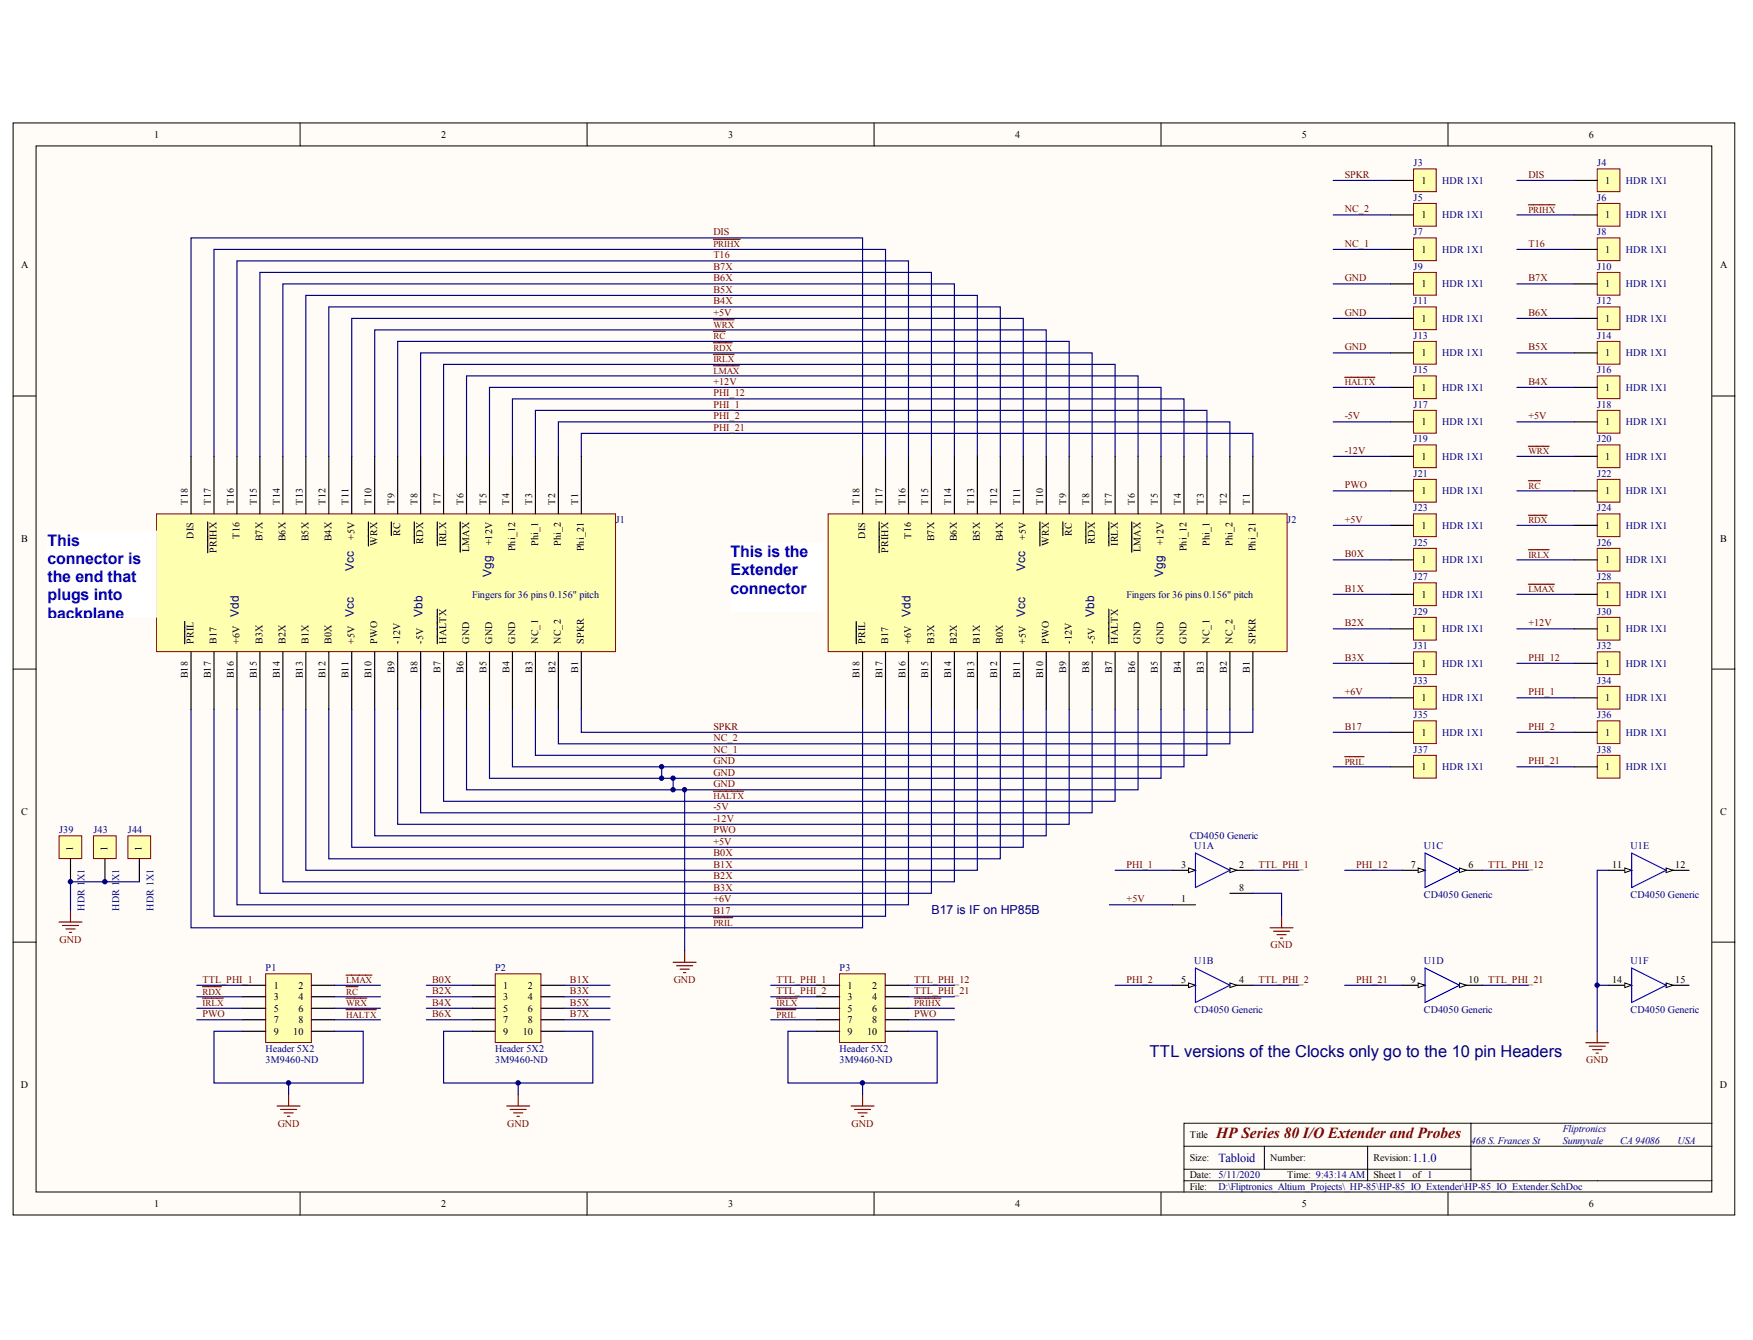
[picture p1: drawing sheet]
<svg xmlns="http://www.w3.org/2000/svg" width="271mm" height="207mm" viewBox="0 0 271 207" stroke-linecap="round" stroke-linejoin="round" font-family="sans-serif">
<g fill="#fffcf8" stroke="#000" stroke-width=".15">
<path d="M2 19h266.1v168.8h-266.1z"/>
<path d="M5.6 22.6h259v161.6h-259z"/>
</g>
<g fill="none" stroke="#000" stroke-width=".15">
<path d="M46.4 19v3.6M90.7 19v3.6M135.1 19v3.6M179.4 19v3.6M223.8 19v3.6M2 61.2h3.6M264.6 61.2h3.5M2 103.4h3.6M264.6 103.4h3.5M2 145.6h3.6M264.6 145.6h3.5M183 177.1h81.6"/>
<path d="M195.4 177.1v3.6M211.4 177.1v5.4M227.3 173.6v8.9M264.6 173.6h-81.6v10.6M46.4 184.2v3.6M90.7 184.2v3.6M135.1 184.2v3.6M179.4 184.2v3.6M183 182.5h81.6M183 180.7h44.3M223.8 184.2v3.6"/>
</g>
<g fill="none" stroke="#000080" stroke-width=".18">
<path d="M29.5 70.5v-33.7h103.8v33.7M33.1 70.5v-32h103.8v32M36.6 70.5v-30.2h103.8v30.2M40.2 70.5v-28.4h103.8v28.4M43.7 70.5v-26.6h103.8v26.6M47.3 70.5v-24.8h103.8v24.8M50.8 70.5v-23.1h103.8v23.1M54.4 70.5v-21.3h103.8v21.3M57.9 70.5v-19.5h103.8v19.5M61.5 70.5v-17.7h103.7v17.7M65 70.5v-16h103.8v16M68.6 70.5v-14.2h103.7v14.2"/>
<path d="M72.1 70.5v-12.4h103.8v12.4M75.7 70.5v-10.6h103.7v10.6M79.2 70.5v-8.9h103.8v8.9M82.7 70.5v-7.1h103.8v7.1M86.3 70.5v-5.3h103.8v5.3M89.8 70.5v-3.5h103.8v3.5M29.5 109.6v33.8h103.8v-33.8M33.1 109.6v32h103.8v-32M36.6 109.6v30.2h103.8v-30.2M40.2 109.6v28.4h103.8v-28.4M43.7 109.6v26.7h103.8v-26.7M47.3 109.6v24.9h103.8v-24.9"/>
<path d="M50.8 109.6v23.1h103.8v-23.1M54.4 109.6v21.3h103.8v-21.3M57.9 109.6v19.6h103.8v-19.6M61.5 109.6v17.8h103.7v-17.8M65 109.6v16h103.8v-16M68.6 109.6v14.2h103.7v-14.2M72.1 109.6v12.5h103.8v-12.5M75.7 109.6v10.7h103.7v-10.7M79.2 109.6v8.9h103.8v-8.9M82.7 109.6v7.1h103.8v-7.1M86.3 109.6v5.3h103.8v-5.3M89.8 109.6v3.6h103.8v-3.6"/>
</g>
<path d="M41.1 150.5h7v10.6h-7z" fill="#ffffb0" stroke="#800000" stroke-width=".15"/>
<path d="M37.5 152.3h3.6M37.5 154h3.6M37.5 155.8h3.6M37.5 157.6h3.6M37.5 159.4h3.6M48.2 152.3h3.5M48.2 154h3.5M48.2 155.8h3.5M48.2 157.6h3.5M48.2 159.4h3.5" fill="none" stroke="#000" stroke-width=".18"/>
<g fill="none" stroke="#800000" stroke-width=".18">
<path d="M110.2 37h4.2M110.2 56.5h4.1M110.2 54.7h3.3M110.2 53h3M110.2 51.2h1.9M110.2 49.4h3.3M110.2 122.3h4.7M31.3 152.5h2.9M31.3 154.3h3.2M53.5 150.7h4M53.5 152.5h1.8M53.5 154.3h3.2"/>
<path d="M53.5 156h4.7M104 148.7h3.6M104.6 149.2h2.5M105.1 149.8h1.4M105.6 150.3h.4M105.8 146.9v1.8M110.2 141.8h3M42.8 170.9h3.6M43.4 171.5h2.4M43.9 172h1.4M44.4 172.5h.4M44.6 169.1v1.8"/>
</g>
<g fill="none" stroke="#000080" stroke-width=".18">
<path d="M102.3 118.5v1.8M104 120.3v1.8M105.8 122.1v24.8M30.4 152.3h7.1M30.4 154h7.1M30.4 155.8h7.1M30.4 157.6h7.1M37.5 159.4h-4.4v8h11.5M51.7 159.4h4.4v8h-11.5v1.7M51.7 152.3h7.1M51.7 154h7.1M51.7 155.8h7.1"/>
<path d="M51.7 157.6h7.1"/>
</g>
<path d="M76.5 150.5h7.1v10.6h-7.1z" fill="#ffffb0" stroke="#800000" stroke-width=".15"/>
<path d="M73 152.3h3.5M73 154h3.5M73 155.8h3.5M73 157.6h3.5M73 159.4h3.5M83.6 152.3h3.6M83.6 154h3.6M83.6 155.8h3.6M83.6 157.6h3.6M83.6 159.4h3.6" fill="none" stroke="#000" stroke-width=".18"/>
<path d="M78.3 170.9h3.6M78.8 171.5h2.5M79.4 172h1.4M79.9 172.5h.4M80.1 169.1v1.8" fill="none" stroke="#800000" stroke-width=".18"/>
<path d="M65.9 152.3h7.1M65.9 154h7.1M65.9 155.8h7.1M65.9 157.6h7.1M73 159.4h-4.4v8h11.5v1.7M87.2 159.4h4.4v8h-11.5M87.2 152.3h7.1M87.2 154h7.1M87.2 155.8h7.1M87.2 157.6h7.1" fill="none" stroke="#000080" stroke-width=".18"/>
<path d="M129.8 150.5h7v10.6h-7z" fill="#ffffb0" stroke="#800000" stroke-width=".15"/>
<path d="M126.2 152.3h3.6M126.2 154h3.6M126.2 155.8h3.6M126.2 157.6h3.6M126.2 159.4h3.6M136.9 152.3h3.5M136.9 154h3.5M136.9 155.8h3.5M136.9 157.6h3.5M136.9 159.4h3.5" fill="none" stroke="#000" stroke-width=".18"/>
<path d="M120 154.3h3.2M120 156h3M141.3 154.3h4.1M131.5 170.9h3.6M132.1 171.5h2.5M132.6 172h1.4M133.1 172.5h.4M133.3 169.1v1.8" fill="none" stroke="#800000" stroke-width=".18"/>
<path d="M119.1 152.3h7.1M119.1 154h7.1M119.1 155.8h7.1M119.1 157.6h7.1M126.2 159.4h-4.4v8h11.5v1.7M140.4 159.4h4.4v8h-11.5M140.4 152.3h7.1M140.4 154h7.1M140.4 155.8h7.1M140.4 157.6h7.1" fill="none" stroke="#000080" stroke-width=".18"/>
<path d="M246.9 26.1h3.5v3.5h-3.5z" fill="#ffffb0" stroke="#800000" stroke-width=".15"/>
<path d="M243.3 27.9h3.6" fill="none" stroke="#000" stroke-width=".18"/>
<path d="M246.9 31.4h3.5v3.6h-3.5z" fill="#ffffb0" stroke="#800000" stroke-width=".15"/>
<path d="M243.3 33.2h3.6" fill="none" stroke="#000" stroke-width=".18"/>
<path d="M246.9 36.8h3.5v3.5h-3.5z" fill="#ffffb0" stroke="#800000" stroke-width=".15"/>
<path d="M243.3 38.5h3.6" fill="none" stroke="#000" stroke-width=".18"/>
<path d="M246.9 42.1h3.5v3.5h-3.5z" fill="#ffffb0" stroke="#800000" stroke-width=".15"/>
<path d="M243.3 43.9h3.6" fill="none" stroke="#000" stroke-width=".18"/>
<path d="M246.9 47.4h3.5v3.5h-3.5z" fill="#ffffb0" stroke="#800000" stroke-width=".15"/>
<path d="M243.3 49.2h3.6" fill="none" stroke="#000" stroke-width=".18"/>
<path d="M246.9 52.8h3.5v3.5h-3.5z" fill="#ffffb0" stroke="#800000" stroke-width=".15"/>
<path d="M243.3 54.5h3.6" fill="none" stroke="#000" stroke-width=".18"/>
<path d="M246.9 58.1h3.5v3.5h-3.5z" fill="#ffffb0" stroke="#800000" stroke-width=".15"/>
<path d="M243.3 59.9h3.6" fill="none" stroke="#000" stroke-width=".18"/>
<path d="M246.9 63.4h3.5v3.5h-3.5z" fill="#ffffb0" stroke="#800000" stroke-width=".15"/>
<path d="M243.3 65.2h3.6" fill="none" stroke="#000" stroke-width=".18"/>
<path d="M246.9 68.8h3.5v3.5h-3.5z" fill="#ffffb0" stroke="#800000" stroke-width=".15"/>
<path d="M243.3 70.5h3.6" fill="none" stroke="#000" stroke-width=".18"/>
<path d="M246.9 74.1h3.5v3.5h-3.5z" fill="#ffffb0" stroke="#800000" stroke-width=".15"/>
<path d="M243.3 75.9h3.6" fill="none" stroke="#000" stroke-width=".18"/>
<path d="M246.9 79.4h3.5v3.5h-3.5z" fill="#ffffb0" stroke="#800000" stroke-width=".15"/>
<path d="M243.3 81.2h3.6" fill="none" stroke="#000" stroke-width=".18"/>
<path d="M246.9 84.7h3.5v3.6h-3.5z" fill="#ffffb0" stroke="#800000" stroke-width=".15"/>
<path d="M243.3 86.5h3.6" fill="none" stroke="#000" stroke-width=".18"/>
<path d="M246.9 90.1h3.5v3.5h-3.5z" fill="#ffffb0" stroke="#800000" stroke-width=".15"/>
<path d="M243.3 91.8h3.6" fill="none" stroke="#000" stroke-width=".18"/>
<path d="M246.9 95.4h3.5v3.5h-3.5z" fill="#ffffb0" stroke="#800000" stroke-width=".15"/>
<path d="M243.3 97.2h3.6" fill="none" stroke="#000" stroke-width=".18"/>
<path d="M246.9 100.7h3.5v3.6h-3.5z" fill="#ffffb0" stroke="#800000" stroke-width=".15"/>
<path d="M243.3 102.5h3.6" fill="none" stroke="#000" stroke-width=".18"/>
<path d="M246.9 106.1h3.5v3.5h-3.5z" fill="#ffffb0" stroke="#800000" stroke-width=".15"/>
<path d="M243.3 107.8h3.6" fill="none" stroke="#000" stroke-width=".18"/>
<path d="M246.9 111.4h3.5v3.5h-3.5z" fill="#ffffb0" stroke="#800000" stroke-width=".15"/>
<path d="M243.3 113.2h3.6" fill="none" stroke="#000" stroke-width=".18"/>
<g fill="none" stroke="#000080" stroke-width=".18">
<path d="M234.4 27.9h8.9M234.4 33.2h8.9M234.4 38.5h8.9M234.4 43.9h8.9M234.4 49.2h8.9M234.4 54.5h8.9M234.4 59.9h8.9M234.4 65.2h8.9M234.4 70.5h8.9M234.4 75.9h8.9M234.4 81.2h8.9M234.4 86.5h8.9"/>
<path d="M234.4 91.8h8.9M234.4 97.2h8.9M234.4 102.5h8.9M234.4 107.8h8.9M234.4 113.2h8.9"/>
</g>
<path d="M246.9 116.7h3.5v3.5h-3.5z" fill="#ffffb0" stroke="#800000" stroke-width=".15"/>
<path d="M243.3 118.5h3.6" fill="none" stroke="#000" stroke-width=".18"/>
<path d="M234.4 118.5h8.9" fill="none" stroke="#000080" stroke-width=".18"/>
<path d="M236.2 79.6h2.9M236.2 74.3h1.9M236.2 69h3.2M236.2 90.3h4M236.2 85h3.2" fill="none" stroke="#800000" stroke-width=".18"/>
<path d="M218.5 26.1h3.5v3.5h-3.5z" fill="#ffffb0" stroke="#800000" stroke-width=".15"/>
<path d="M214.9 27.9h3.6" fill="none" stroke="#000" stroke-width=".18"/>
<path d="M218.5 31.4h3.5v3.6h-3.5z" fill="#ffffb0" stroke="#800000" stroke-width=".15"/>
<path d="M214.9 33.2h3.6" fill="none" stroke="#000" stroke-width=".18"/>
<path d="M218.5 36.8h3.5v3.5h-3.5z" fill="#ffffb0" stroke="#800000" stroke-width=".15"/>
<path d="M214.9 38.5h3.6" fill="none" stroke="#000" stroke-width=".18"/>
<path d="M218.5 42.1h3.5v3.5h-3.5z" fill="#ffffb0" stroke="#800000" stroke-width=".15"/>
<path d="M214.9 43.9h3.6" fill="none" stroke="#000" stroke-width=".18"/>
<path d="M218.5 47.4h3.5v3.5h-3.5z" fill="#ffffb0" stroke="#800000" stroke-width=".15"/>
<path d="M214.9 49.2h3.6" fill="none" stroke="#000" stroke-width=".18"/>
<path d="M218.5 52.8h3.5v3.5h-3.5z" fill="#ffffb0" stroke="#800000" stroke-width=".15"/>
<path d="M214.9 54.5h3.6" fill="none" stroke="#000" stroke-width=".18"/>
<path d="M218.5 58.1h3.5v3.5h-3.5z" fill="#ffffb0" stroke="#800000" stroke-width=".15"/>
<path d="M214.9 59.9h3.6" fill="none" stroke="#000" stroke-width=".18"/>
<path d="M218.5 63.4h3.5v3.5h-3.5z" fill="#ffffb0" stroke="#800000" stroke-width=".15"/>
<path d="M214.9 65.2h3.6" fill="none" stroke="#000" stroke-width=".18"/>
<path d="M218.5 68.8h3.5v3.5h-3.5z" fill="#ffffb0" stroke="#800000" stroke-width=".15"/>
<path d="M214.9 70.5h3.6" fill="none" stroke="#000" stroke-width=".18"/>
<path d="M218.5 74.1h3.5v3.5h-3.5z" fill="#ffffb0" stroke="#800000" stroke-width=".15"/>
<path d="M214.9 75.9h3.6" fill="none" stroke="#000" stroke-width=".18"/>
<path d="M218.5 79.4h3.5v3.5h-3.5z" fill="#ffffb0" stroke="#800000" stroke-width=".15"/>
<path d="M214.9 81.2h3.6" fill="none" stroke="#000" stroke-width=".18"/>
<path d="M218.5 84.7h3.5v3.6h-3.5z" fill="#ffffb0" stroke="#800000" stroke-width=".15"/>
<path d="M214.9 86.5h3.6" fill="none" stroke="#000" stroke-width=".18"/>
<path d="M218.5 90.1h3.5v3.5h-3.5z" fill="#ffffb0" stroke="#800000" stroke-width=".15"/>
<path d="M214.9 91.8h3.6" fill="none" stroke="#000" stroke-width=".18"/>
<path d="M218.5 95.4h3.5v3.5h-3.5z" fill="#ffffb0" stroke="#800000" stroke-width=".15"/>
<path d="M214.9 97.2h3.6" fill="none" stroke="#000" stroke-width=".18"/>
<path d="M218.5 100.7h3.5v3.6h-3.5z" fill="#ffffb0" stroke="#800000" stroke-width=".15"/>
<path d="M214.9 102.5h3.6" fill="none" stroke="#000" stroke-width=".18"/>
<path d="M218.5 106.1h3.5v3.5h-3.5z" fill="#ffffb0" stroke="#800000" stroke-width=".15"/>
<path d="M214.9 107.8h3.6" fill="none" stroke="#000" stroke-width=".18"/>
<path d="M218.5 111.4h3.5v3.5h-3.5z" fill="#ffffb0" stroke="#800000" stroke-width=".15"/>
<path d="M214.9 113.2h3.6" fill="none" stroke="#000" stroke-width=".18"/>
<g fill="none" stroke="#000080" stroke-width=".18">
<path d="M206.1 27.9h8.8M206.1 33.2h8.8M206.1 38.5h8.8M206.1 43.9h8.8M206.1 49.2h8.8M206.1 54.5h8.8M206.1 59.9h8.8M206.1 65.2h8.8M206.1 70.5h8.8M206.1 75.9h8.8M206.1 81.2h8.8M206.1 86.5h8.8"/>
<path d="M206.1 91.8h8.8M206.1 97.2h8.8M206.1 102.5h8.8M206.1 107.8h8.8M206.1 113.2h8.8"/>
</g>
<path d="M218.5 116.7h3.5v3.5h-3.5z" fill="#ffffb0" stroke="#800000" stroke-width=".15"/>
<path d="M214.9 118.5h3.6" fill="none" stroke="#000" stroke-width=".18"/>
<path d="M206.1 118.5h8.8" fill="none" stroke="#000080" stroke-width=".18"/>
<path d="M207.8 116.9h3" fill="none" stroke="#800000" stroke-width=".18"/>
<path d="M9.1 129.2h3.5v3.5h-3.5z" fill="#ffffb0" stroke="#800000" stroke-width=".15"/>
<path d="M10.9 132.7v3.6" fill="none" stroke="#000" stroke-width=".18"/>
<path d="M14.4 129.2h3.6v3.5h-3.6z" fill="#ffffb0" stroke="#800000" stroke-width=".15"/>
<path d="M16.2 132.7v3.6" fill="none" stroke="#000" stroke-width=".18"/>
<path d="M19.8 129.2h3.5v3.5h-3.5z" fill="#ffffb0" stroke="#800000" stroke-width=".15"/>
<path d="M21.5 132.7v3.6" fill="none" stroke="#000" stroke-width=".18"/>
<path d="M9.1 142.5h3.6M9.7 143h2.4M10.2 143.6h1.4M10.7 144.1h.4M10.9 140.7v1.8" fill="none" stroke="#800000" stroke-width=".18"/>
<path d="M21.5 136.3h-10.6v4.4" fill="none" stroke="#000080" stroke-width=".18"/>
<path d="M24.2 79.4h70.9v21.3h-70.9z" fill="#ffffb0" stroke="#800000" stroke-width=".15"/>
<g fill="none" stroke="#000" stroke-width=".18">
<path d="M29.5 70.5v8.9M33.1 70.5v8.9M36.6 70.5v8.9M40.2 70.5v8.9M43.7 70.5v8.9M47.3 70.5v8.9M50.8 70.5v8.9M54.4 70.5v8.9M57.9 70.5v8.9M61.5 70.5v8.9M65 70.5v8.9M68.6 70.5v8.9"/>
<path d="M72.1 70.5v8.9M75.7 70.5v8.9M79.2 70.5v8.9M82.7 70.5v8.9M86.3 70.5v8.9M89.8 70.5v8.9M28.5 96v3.5M32.1 80.7v4.7M56.9 80.7v3.7M60.5 80.7v2.1M64 80.7v3.3M67.6 80.7v3.7"/>
<path d="M67.6 94.1v5.4M71.1 80.7v4.6M29.5 100.7v8.9M33.1 100.7v8.9M36.6 100.7v8.9M40.2 100.7v8.9M43.7 100.7v8.9M47.3 100.7v8.9M50.8 100.7v8.9M54.4 100.7v8.9M57.9 100.7v8.9M61.5 100.7v8.9"/>
<path d="M65 100.7v8.9M68.6 100.7v8.9M72.1 100.7v8.9M75.7 100.7v8.9M79.2 100.7v8.9M82.7 100.7v8.9M86.3 100.7v8.9M89.8 100.7v8.9"/>
</g>
<path d="M128 79.4h70.9v21.3h-70.9z" fill="#ffffb0" stroke="#800000" stroke-width=".15"/>
<g fill="none" stroke="#000" stroke-width=".18">
<path d="M133.3 70.5v8.9M136.9 70.5v8.9M140.4 70.5v8.9M144 70.5v8.9M147.5 70.5v8.9M151.1 70.5v8.9M154.6 70.5v8.9M158.2 70.5v8.9M161.7 70.5v8.9M165.2 70.5v8.9M168.8 70.5v8.9M172.3 70.5v8.9"/>
<path d="M175.9 70.5v8.9M179.4 70.5v8.9M183 70.5v8.9M186.5 70.5v8.9M190.1 70.5v8.9M193.6 70.5v8.9M132.3 96v3.5M135.9 80.7v4.7M160.7 80.7v3.7M164.3 80.7v2.1M167.8 80.7v3.3M171.4 80.7v3.7"/>
<path d="M171.4 94.1v5.4M174.9 80.7v4.6M133.3 100.7v8.9M136.9 100.7v8.9M140.4 100.7v8.9M144 100.7v8.9M147.5 100.7v8.9M151.1 100.7v8.9M154.6 100.7v8.9M158.2 100.7v8.9M161.7 100.7v8.9M165.2 100.7v8.9"/>
<path d="M168.8 100.7v8.9M172.3 100.7v8.9M175.9 100.7v8.9M179.4 100.7v8.9M183 100.7v8.9M186.5 100.7v8.9M190.1 100.7v8.9M193.6 100.7v8.9M181.2 139.8h3.6M181.2 134.5h3.6M190.1 138h3.5"/>
</g>
<path d="M183.7 134.1l1.1 .4-1.1 .3z" fill="#fffcf8" stroke="#000" stroke-width=".15"/>
<path d="M190.1 134.5h3.5" fill="none" stroke="#000" stroke-width=".18"/>
<path d="M190.1 134.1l1.1 .4-1.1 .3z" fill="#fffcf8" stroke="#000" stroke-width=".15"/>
<path d="M184.8 131.8l5.3 2.7-5.3 2.7z" fill="none" stroke="#00f" stroke-width=".18"/>
<path d="M181.2 152.3h3.6" fill="none" stroke="#000" stroke-width=".18"/>
<path d="M183.7 151.9l1.1 .4-1.1 .3z" fill="#fffcf8" stroke="#000" stroke-width=".15"/>
<path d="M190.1 152.3h3.5" fill="none" stroke="#000" stroke-width=".18"/>
<path d="M190.1 151.9l1.1 .4-1.1 .3z" fill="#fffcf8" stroke="#000" stroke-width=".15"/>
<path d="M184.8 149.6l5.3 2.7-5.3 2.6z" fill="none" stroke="#00f" stroke-width=".18"/>
<path d="M216.7 134.5h3.5" fill="none" stroke="#000" stroke-width=".18"/>
<path d="M219.2 134.1l1 .4-1 .3z" fill="#fffcf8" stroke="#000" stroke-width=".15"/>
<path d="M225.6 134.5h3.5" fill="none" stroke="#000" stroke-width=".18"/>
<path d="M225.6 134.1l1 .4-1 .3z" fill="#fffcf8" stroke="#000" stroke-width=".15"/>
<path d="M220.2 131.8l5.4 2.7-5.4 2.7z" fill="none" stroke="#00f" stroke-width=".18"/>
<path d="M225.6 152.3h3.5" fill="none" stroke="#000" stroke-width=".18"/>
<path d="M225.6 151.9l1 .4-1 .3z" fill="#fffcf8" stroke="#000" stroke-width=".15"/>
<path d="M216.7 152.3h3.5" fill="none" stroke="#000" stroke-width=".18"/>
<path d="M219.2 151.9l1 .4-1 .3z" fill="#fffcf8" stroke="#000" stroke-width=".15"/>
<path d="M220.2 149.6l5.4 2.7-5.4 2.6z" fill="none" stroke="#00f" stroke-width=".18"/>
<path d="M257.5 134.5h3.6" fill="none" stroke="#000" stroke-width=".18"/>
<path d="M257.5 134.1l1.1 .4-1.1 .3z" fill="#fffcf8" stroke="#000" stroke-width=".15"/>
<path d="M248.6 134.5h3.6" fill="none" stroke="#000" stroke-width=".18"/>
<path d="M251.1 134.1l1.1 .4-1.1 .3z" fill="#fffcf8" stroke="#000" stroke-width=".15"/>
<path d="M252.2 131.8l5.3 2.7-5.3 2.7z" fill="none" stroke="#00f" stroke-width=".18"/>
<path d="M257.5 152.3h3.6" fill="none" stroke="#000" stroke-width=".18"/>
<path d="M257.5 151.9l1.1 .4-1.1 .3z" fill="#fffcf8" stroke="#000" stroke-width=".15"/>
<path d="M248.6 152.3h3.6" fill="none" stroke="#000" stroke-width=".18"/>
<path d="M251.1 151.9l1.1 .4-1.1 .3z" fill="#fffcf8" stroke="#000" stroke-width=".15"/>
<path d="M252.2 149.6l5.3 2.7-5.3 2.6z" fill="none" stroke="#00f" stroke-width=".18"/>
<path d="M171.5 139.8h9.7M172.3 134.5h8.9M193.6 138h4.5v3.6M193.6 134.5h7.1M207.8 134.5h8.9M229.1 134.5h7.1M248.6 134.5h-1.7v24.9M172.3 152.3h8.9M193.6 152.3h7.1M207.8 152.3h8.9M229.1 152.3h7.1M246.9 152.3h1.7" fill="none" stroke="#000080" stroke-width=".18"/>
<path d="M196.3 143.4h3.5M196.8 143.9h2.5M197.4 144.4h1.4M197.9 145h.3M198.1 141.6v1.8M246.9 159.4v1.7M245.1 161.1h3.5M245.6 161.7h2.5M246.1 162.2h1.5M246.7 162.7h.3" fill="none" stroke="#800000" stroke-width=".18"/>
<g fill="#fff" stroke="#fff" stroke-width=".15">
<path d="M7.3 82.1h16.9v13.3h-16.9z"/>
<path d="M112.9 83.9h14.2v10.6h-14.2z"/>
</g>
<g fill="#000080" stroke="#000080" stroke-width=".15">
<circle cx="10.9" cy="136.3" r=".34"/>
<circle cx="16.2" cy="136.3" r=".34"/>
<circle cx="44.6" cy="167.3" r=".34"/>
<circle cx="80.1" cy="167.3" r=".34"/>
<circle cx="102.2" cy="120.3" r=".34"/>
<circle cx="102.2" cy="118.5" r=".34"/>
<circle cx="104" cy="122" r=".34"/>
<circle cx="104" cy="120.3" r=".34"/>
<circle cx="105.8" cy="122" r=".34"/>
<circle cx="133.3" cy="167.3" r=".34"/>
<circle cx="246.8" cy="152.2" r=".34"/>
</g>
<g font-size="2.5" fill="#00f">
<text x="7.3" y="84.3">This</text>
<text x="7.3" y="87.1">connector is</text>
<text x="7.3" y="90">the end that</text>
<text x="112.9" y="86.1">This is the</text>
<text x="112.9" y="88.9">Extender</text>
<text x="7.3" y="92.8">plugs into</text>
<text x="7.3" y="95.6">backplane</text>
<text x="112.9" y="91.7">connector</text>
</g>
<text font-size="2.5" fill="#000080" x="177.7" y="163.3">TTL versions of the Clocks only go to the 10 pin Headers</text>
<text font-size="2.4" fill="#800000" x="188" y="175.9">HP Series 80 I/O Extender and Probes</text>
<g font-size="1.9" fill="#000080">
<text x="144" y="141.2">B17 is IF on HP85B</text>
<text x="188.3" y="179.5">Tabloid</text>
<text x="218.3" y="179.5">1.1.0</text>
</g>
<g font-size="1.8" fill="#800000">
<text x="236.4" y="32.6">NL\PRIHX</text>
<text x="207.8" y="59.4">NL\HALTX</text>
</g>
<g font-size="1.8" fill="#000080">
<text x="54.7" y="88.3" transform="rotate(-90 54.7 88.3)">Vcc</text>
<text x="76" y="89.2" transform="rotate(-90 76 89.2)">Vgg</text>
<text x="158.5" y="88.3" transform="rotate(-90 158.5 88.3)">Vcc</text>
<text x="179.7" y="89.2" transform="rotate(-90 179.7 89.2)">Vgg</text>
<text x="36.9" y="95.4" transform="rotate(-90 36.9 95.4)">Vdd</text>
<text x="54.7" y="95.4" transform="rotate(-90 54.7 95.4)">Vcc</text>
<text x="65.3" y="95.4" transform="rotate(-90 65.3 95.4)">Vbb</text>
<text x="140.7" y="95.4" transform="rotate(-90 140.7 95.4)">Vdd</text>
<text x="158.5" y="95.4" transform="rotate(-90 158.5 95.4)">Vcc</text>
<text x="169.1" y="95.4" transform="rotate(-90 169.1 95.4)">Vbb</text>
</g>
<g font-size="1.6">
<text x="23.8" y="21.3">1</text>
<text x="68.2" y="21.3">2</text>
<text x="112.5" y="21.3">3</text>
<text x="156.9" y="21.3">4</text>
<text x="201.2" y="21.3">5</text>
<text x="245.6" y="21.3">6</text>
<text x="219.7" y="28.4">1</text>
<text x="248.1" y="28.4">1</text>
<text x="219.7" y="33.7">1</text>
<text x="248.1" y="33.7">1</text>
<text x="3.3" y="41.5">A</text>
<text x="219.7" y="39">1</text>
<text x="248.1" y="39">1</text>
<text x="265.9" y="41.5">A</text>
<text x="219.7" y="44.4">1</text>
<text x="248.1" y="44.4">1</text>
<text x="219.7" y="49.7">1</text>
<text x="248.1" y="49.7">1</text>
<text x="219.7" y="55">1</text>
<text x="248.1" y="55">1</text>
<text x="219.7" y="60.4">1</text>
<text x="219.7" y="65.7">1</text>
<text x="248.1" y="60.4">1</text>
<text x="248.1" y="65.7">1</text>
<text x="219.7" y="71">1</text>
<text x="248.1" y="71">1</text>
<text x="219.7" y="76.4">1</text>
<text x="248.1" y="76.4">1</text>
<text x="3.3" y="83.7">B</text>
<text x="219.7" y="81.7">1</text>
<text x="248.1" y="81.7">1</text>
<text x="265.9" y="83.7">B</text>
<text x="219.7" y="87">1</text>
<text x="248.1" y="87">1</text>
<text x="219.7" y="92.4">1</text>
<text x="248.1" y="92.4">1</text>
<text x="219.7" y="97.7">1</text>
<text x="248.1" y="97.7">1</text>
<text x="219.7" y="103">1</text>
<text x="248.1" y="103">1</text>
<text x="219.7" y="108.3">1</text>
<text x="219.7" y="113.7">1</text>
<text x="248.1" y="108.3">1</text>
<text x="248.1" y="113.7">1</text>
<text x="219.7" y="119">1</text>
<text x="248.1" y="119">1</text>
<text x="3.3" y="125.9">C</text>
<text x="265.9" y="125.9">C</text>
<text x="182.5" y="134.1">3</text>
<text x="191.5" y="137.7">8</text>
<text x="191.5" y="134.1">2</text>
<text x="218" y="134.1">7</text>
<text x="227" y="134.1">6</text>
<text x="249.2" y="134.1">11</text>
<text x="258.9" y="134.1">12</text>
<text x="182.5" y="139.4">1</text>
<text x="42.3" y="152.8">1</text>
<text x="42.3" y="154.5">3</text>
<text x="46.1" y="152.8">2</text>
<text x="46.1" y="154.5">4</text>
<text x="77.8" y="152.8">1</text>
<text x="77.8" y="154.5">3</text>
<text x="81.6" y="152.8">2</text>
<text x="81.6" y="154.5">4</text>
<text x="131" y="152.8">1</text>
<text x="131" y="154.5">3</text>
<text x="134.8" y="152.8">2</text>
<text x="134.8" y="154.5">4</text>
<text x="182.5" y="151.9">5</text>
<text x="191.5" y="151.9">4</text>
<text x="218" y="151.9">9</text>
<text x="227" y="151.9">10</text>
<text x="249.2" y="151.9">14</text>
<text x="258.9" y="151.9">15</text>
<text x="42.3" y="156.3">5</text>
<text x="42.3" y="158.1">7</text>
<text x="42.3" y="159.9">9</text>
<text x="45.3" y="159.9">10</text>
<text x="46.1" y="156.3">6</text>
<text x="46.1" y="158.1">8</text>
<text x="77.8" y="156.3">5</text>
<text x="77.8" y="158.1">7</text>
<text x="77.8" y="159.9">9</text>
<text x="80.8" y="159.9">10</text>
<text x="81.6" y="156.3">6</text>
<text x="81.6" y="158.1">8</text>
<text x="131" y="156.3">5</text>
<text x="131" y="158.1">7</text>
<text x="131" y="159.9">9</text>
<text x="134" y="159.9">10</text>
<text x="134.8" y="156.3">6</text>
<text x="134.8" y="158.1">8</text>
<text x="3.2" y="168.1">D</text>
<text x="265.8" y="168.1">D</text>
<text x="183.9" y="175.9">Title</text>
<text x="183.9" y="179.4">Size:</text>
<text x="196.3" y="179.4">Number:</text>
<text x="212.3" y="179.4">Revision:</text>
<text x="183.9" y="182.1">Date: 5/11/2020</text>
<text x="183.9" y="183.9">File:</text>
<text x="199" y="182.1">Time: 9:43:14 AM</text>
<text x="212.3" y="182.1">Sheet 1</text>
<text x="218.3" y="182.1">of 1</text>
<text x="23.8" y="186.5">1</text>
<text x="68.2" y="186.5">2</text>
<text x="112.5" y="186.5">3</text>
<text x="156.9" y="186.5">4</text>
<text x="201.2" y="186.5">5</text>
<text x="245.6" y="186.5">6</text>
</g>
<g font-size="1.6" fill="#800000">
<text x="207.8" y="27.5">SPKR</text>
<text x="236.2" y="27.5">DIS</text>
<text x="207.8" y="32.8">NC_2</text>
<text x="110.2" y="41.7">B7X</text>
<text x="110.2" y="39.9">T16</text>
<text x="110.2" y="36.4">DIS</text>
<text x="207.8" y="38.2">NC_1</text>
<text x="236.2" y="38.2">T16</text>
<text x="110.2" y="47">B4X</text>
<text x="110.2" y="45.3">B5X</text>
<text x="110.2" y="43.5">B6X</text>
<text x="207.8" y="43.5">GND</text>
<text x="236.2" y="43.5">B7X</text>
<text x="110.2" y="48.8">+5V</text>
<text x="207.8" y="48.8">GND</text>
<text x="236.2" y="48.8">B6X</text>
<text x="110.2" y="59.5">+12V</text>
<text x="207.8" y="54.2">GND</text>
<text x="236.2" y="59.5">B4X</text>
<text x="236.2" y="54.2">B5X</text>
<text x="110.2" y="63">PHI_1</text>
<text x="110.2" y="64.8">PHI_2</text>
<text x="110.2" y="61.3">PHI_12</text>
<text x="207.8" y="64.8">-5V</text>
<text x="236.2" y="64.8">+5V</text>
<text x="110.2" y="66.6">PHI_21</text>
<text x="207.8" y="70.1">-12V</text>
<text x="207.8" y="75.5">PWO</text>
<text x="207.8" y="80.8">+5V</text>
<text x="207.8" y="86.1">B0X</text>
<text x="207.8" y="91.5">B1X</text>
<text x="207.8" y="96.8">B2X</text>
<text x="236.2" y="96.8">+12V</text>
<text x="207.8" y="102.1">B3X</text>
<text x="207.8" y="107.5">+6V</text>
<text x="236.2" y="107.5">PHI_1</text>
<text x="236.2" y="102.1">PHI_12</text>
<text x="110.2" y="112.8">SPKR</text>
<text x="207.8" y="112.8">B17</text>
<text x="236.2" y="112.8">PHI_2</text>
<text x="110.2" y="114.6">NC_2</text>
<text x="110.2" y="116.3">NC_1</text>
<text x="110.2" y="118.1">GND</text>
<text x="110.2" y="119.9">GND</text>
<text x="236.2" y="118.1">PHI_21</text>
<text x="110.2" y="121.7">GND</text>
<text x="110.2" y="125.2">-5V</text>
<text x="110.2" y="127">-12V</text>
<text x="110.2" y="128.8">PWO</text>
<text x="110.2" y="130.6">+5V</text>
<text x="110.2" y="132.3">B0X</text>
<text x="110.2" y="134.1">B1X</text>
<text x="110.2" y="135.9">B2X</text>
<text x="110.2" y="137.7">B3X</text>
<text x="174.1" y="134.1">PHI_1</text>
<text x="194.5" y="134.1">TTL_PHI_1</text>
<text x="209.6" y="134.1">PHI_12</text>
<text x="230" y="134.1">TTL_PHI_12</text>
<text x="110.2" y="139.4">+6V</text>
<text x="110.2" y="141.2">B17</text>
<text x="174.1" y="139.4">+5V</text>
<text x="9.2" y="145.7">GND</text>
<text x="196.4" y="146.5">GND</text>
<text x="31.3" y="151.9">TTL_PHI_1</text>
<text x="66.8" y="151.9">B0X</text>
<text x="66.8" y="153.7">B2X</text>
<text x="66.8" y="155.4">B4X</text>
<text x="88.1" y="151.9">B1X</text>
<text x="88.1" y="153.7">B3X</text>
<text x="88.1" y="155.4">B5X</text>
<text x="104.1" y="151.9">GND</text>
<text x="120" y="151.9">TTL_PHI_1</text>
<text x="120" y="153.7">TTL_PHI_2</text>
<text x="141.3" y="151.9">TTL_PHI_12</text>
<text x="141.3" y="153.7">TTL_PHI_21</text>
<text x="174.1" y="151.9">PHI_2</text>
<text x="194.5" y="151.9">TTL_PHI_2</text>
<text x="209.6" y="151.9">PHI_21</text>
<text x="230" y="151.9">TTL_PHI_21</text>
<text x="31.3" y="157.2">PWO</text>
<text x="66.8" y="157.2">B6X</text>
<text x="88.1" y="157.2">B7X</text>
<text x="141.3" y="157.2">PWO</text>
<text x="245.2" y="164.3">GND</text>
<text x="42.9" y="174.1">GND</text>
<text x="78.4" y="174.1">GND</text>
<text x="131.6" y="174.1">GND</text>
</g>
<g font-size="1.6" fill="#000080">
<text x="218.5" y="25.7">J3</text>
<text x="222.9" y="28.4">HDR 1X1</text>
<text x="246.9" y="25.7">J4</text>
<text x="251.3" y="28.4">HDR 1X1</text>
<text x="218.5" y="31.1">J5</text>
<text x="222.9" y="33.7">HDR 1X1</text>
<text x="246.9" y="31.1">J6</text>
<text x="251.3" y="33.7">HDR 1X1</text>
<text x="218.5" y="36.4">J7</text>
<text x="218.5" y="41.7">J9</text>
<text x="222.9" y="39">HDR 1X1</text>
<text x="246.9" y="36.4">J8</text>
<text x="246.9" y="41.7">J10</text>
<text x="251.3" y="39">HDR 1X1</text>
<text x="218.5" y="47">J11</text>
<text x="222.9" y="44.4">HDR 1X1</text>
<text x="246.9" y="47">J12</text>
<text x="251.3" y="44.4">HDR 1X1</text>
<text x="218.5" y="52.4">J13</text>
<text x="222.9" y="49.7">HDR 1X1</text>
<text x="246.9" y="52.4">J14</text>
<text x="251.3" y="49.7">HDR 1X1</text>
<text x="218.5" y="57.7">J15</text>
<text x="222.9" y="55">HDR 1X1</text>
<text x="246.9" y="57.7">J16</text>
<text x="251.3" y="55">HDR 1X1</text>
<text x="218.5" y="63">J17</text>
<text x="222.9" y="60.4">HDR 1X1</text>
<text x="222.9" y="65.7">HDR 1X1</text>
<text x="246.9" y="63">J18</text>
<text x="251.3" y="60.4">HDR 1X1</text>
<text x="251.3" y="65.7">HDR 1X1</text>
<text x="218.5" y="68.4">J19</text>
<text x="222.9" y="71">HDR 1X1</text>
<text x="246.9" y="68.4">J20</text>
<text x="251.3" y="71">HDR 1X1</text>
<text x="218.5" y="73.7">J21</text>
<text x="222.9" y="76.4">HDR 1X1</text>
<text x="246.9" y="73.7">J22</text>
<text x="251.3" y="76.4">HDR 1X1</text>
<text x="95.2" y="80.8">J1</text>
<text x="199" y="80.8">J2</text>
<text x="218.5" y="79">J23</text>
<text x="222.9" y="81.7">HDR 1X1</text>
<text x="246.9" y="79">J24</text>
<text x="251.3" y="81.7">HDR 1X1</text>
<text x="218.5" y="84.4">J25</text>
<text x="218.5" y="89.7">J27</text>
<text x="222.9" y="87">HDR 1X1</text>
<text x="246.9" y="84.4">J26</text>
<text x="246.9" y="89.7">J28</text>
<text x="251.3" y="87">HDR 1X1</text>
<text x="73" y="92.4">Fingers for 36 pins 0.156&quot; pitch</text>
<text x="174.1" y="92.4">Fingers for 36 pins 0.156&quot; pitch</text>
<text x="218.5" y="95">J29</text>
<text x="222.9" y="92.4">HDR 1X1</text>
<text x="246.9" y="95">J30</text>
<text x="251.3" y="92.4">HDR 1X1</text>
<text x="218.5" y="100.4">J31</text>
<text x="222.9" y="97.7">HDR 1X1</text>
<text x="246.9" y="100.4">J32</text>
<text x="251.3" y="97.7">HDR 1X1</text>
<text x="218.5" y="105.7">J33</text>
<text x="222.9" y="103">HDR 1X1</text>
<text x="246.9" y="105.7">J34</text>
<text x="251.3" y="103">HDR 1X1</text>
<text x="218.5" y="111">J35</text>
<text x="222.9" y="108.3">HDR 1X1</text>
<text x="222.9" y="113.7">HDR 1X1</text>
<text x="246.9" y="111">J36</text>
<text x="251.3" y="108.3">HDR 1X1</text>
<text x="251.3" y="113.7">HDR 1X1</text>
<text x="218.5" y="116.3">J37</text>
<text x="222.9" y="119">HDR 1X1</text>
<text x="246.9" y="116.3">J38</text>
<text x="251.3" y="119">HDR 1X1</text>
<text x="9.1" y="128.8">J39</text>
<text x="14.4" y="128.8">J43</text>
<text x="19.8" y="128.8">J44</text>
<text x="183.9" y="129.7">CD4050 Generic</text>
<text x="184.6" y="131.3">U1A</text>
<text x="220.1" y="131.3">U1C</text>
<text x="252" y="131.3">U1E</text>
<text x="220.1" y="138.7">CD4050 Generic</text>
<text x="252" y="138.7">CD4050 Generic</text>
<text x="184.6" y="149">U1B</text>
<text x="220.1" y="149">U1D</text>
<text x="252" y="149">U1F</text>
<text x="41.1" y="150.1">P1</text>
<text x="76.5" y="150.1">P2</text>
<text x="129.8" y="150.1">P3</text>
<text x="184.6" y="156.5">CD4050 Generic</text>
<text x="220.1" y="156.5">CD4050 Generic</text>
<text x="252" y="156.5">CD4050 Generic</text>
<text x="41.1" y="164.3">3M9460-ND</text>
<text x="41.1" y="162.5">Header 5X2</text>
<text x="76.5" y="164.3">3M9460-ND</text>
<text x="76.5" y="162.5">Header 5X2</text>
<text x="129.8" y="164.3">3M9460-ND</text>
<text x="129.8" y="162.5">Header 5X2</text>
<text x="227.3" y="176.8">468 S. Frances St</text>
<text x="241.5" y="175">Fliptronics</text>
<text x="241.5" y="176.8">Sunnyvale</text>
<text x="250.4" y="176.8">CA 94086</text>
<text x="259.3" y="176.8">USA</text>
<text x="188.3" y="183.9">D:\Fliptronics_Altium_Projects\_HP-85\HP-85_IO_Extender\HP-85_IO_Extender.SchDoc</text>
</g>
<g font-size="1.5">
<text x="29" y="78" transform="rotate(-90 29 78)">T18</text>
<text x="32.6" y="78" transform="rotate(-90 32.6 78)">T17</text>
<text x="36.1" y="78" transform="rotate(-90 36.1 78)">T16</text>
<text x="39.7" y="78" transform="rotate(-90 39.7 78)">T15</text>
<text x="43.2" y="78" transform="rotate(-90 43.2 78)">T14</text>
<text x="46.8" y="78" transform="rotate(-90 46.8 78)">T13</text>
<text x="50.3" y="78" transform="rotate(-90 50.3 78)">T12</text>
<text x="53.9" y="78" transform="rotate(-90 53.9 78)">T11</text>
<text x="57.4" y="78" transform="rotate(-90 57.4 78)">T10</text>
<text x="61" y="78" transform="rotate(-90 61 78)">T9</text>
<text x="64.5" y="78" transform="rotate(-90 64.5 78)">T8</text>
<text x="68.1" y="78" transform="rotate(-90 68.1 78)">T7</text>
<text x="71.6" y="78" transform="rotate(-90 71.6 78)">T6</text>
<text x="75.2" y="78" transform="rotate(-90 75.2 78)">T5</text>
<text x="78.7" y="78" transform="rotate(-90 78.7 78)">T4</text>
<text x="82.3" y="78" transform="rotate(-90 82.3 78)">T3</text>
<text x="85.8" y="78" transform="rotate(-90 85.8 78)">T2</text>
<text x="89.4" y="78" transform="rotate(-90 89.4 78)">T1</text>
<text x="132.8" y="78" transform="rotate(-90 132.8 78)">T18</text>
<text x="136.4" y="78" transform="rotate(-90 136.4 78)">T17</text>
<text x="139.9" y="78" transform="rotate(-90 139.9 78)">T16</text>
<text x="143.5" y="78" transform="rotate(-90 143.5 78)">T15</text>
<text x="147" y="78" transform="rotate(-90 147 78)">T14</text>
<text x="150.6" y="78" transform="rotate(-90 150.6 78)">T13</text>
<text x="154.1" y="78" transform="rotate(-90 154.1 78)">T12</text>
<text x="157.7" y="78" transform="rotate(-90 157.7 78)">T11</text>
<text x="161.2" y="78" transform="rotate(-90 161.2 78)">T10</text>
<text x="164.8" y="78" transform="rotate(-90 164.8 78)">T9</text>
<text x="168.3" y="78" transform="rotate(-90 168.3 78)">T8</text>
<text x="171.9" y="78" transform="rotate(-90 171.9 78)">T7</text>
<text x="175.4" y="78" transform="rotate(-90 175.4 78)">T6</text>
<text x="179" y="78" transform="rotate(-90 179 78)">T5</text>
<text x="182.5" y="78" transform="rotate(-90 182.5 78)">T4</text>
<text x="186.1" y="78" transform="rotate(-90 186.1 78)">T3</text>
<text x="189.6" y="78" transform="rotate(-90 189.6 78)">T2</text>
<text x="193.1" y="78" transform="rotate(-90 193.1 78)">T1</text>
<text x="29.9" y="83.2" transform="rotate(-90 29.9 83.2)">DIS</text>
<text x="37" y="83.2" transform="rotate(-90 37 83.2)">T16</text>
<text x="40.6" y="83.7" transform="rotate(-90 40.6 83.7)">B7X</text>
<text x="44.1" y="83.7" transform="rotate(-90 44.1 83.7)">B6X</text>
<text x="47.7" y="83.7" transform="rotate(-90 47.7 83.7)">B5X</text>
<text x="51.2" y="83.7" transform="rotate(-90 51.2 83.7)">B4X</text>
<text x="54.8" y="83.5" transform="rotate(-90 54.8 83.5)">+5V</text>
<text x="61.9" y="82.8" transform="rotate(-90 61.9 82.8)">RC</text>
<text x="65.4" y="84" transform="rotate(-90 65.4 84)">RDX</text>
<text x="133.7" y="83.2" transform="rotate(-90 133.7 83.2)">DIS</text>
<text x="140.8" y="83.2" transform="rotate(-90 140.8 83.2)">T16</text>
<text x="144.4" y="83.7" transform="rotate(-90 144.4 83.7)">B7X</text>
<text x="147.9" y="83.7" transform="rotate(-90 147.9 83.7)">B6X</text>
<text x="151.5" y="83.7" transform="rotate(-90 151.5 83.7)">B5X</text>
<text x="155" y="83.7" transform="rotate(-90 155 83.7)">B4X</text>
<text x="158.6" y="83.5" transform="rotate(-90 158.6 83.5)">+5V</text>
<text x="165.6" y="82.8" transform="rotate(-90 165.6 82.8)">RC</text>
<text x="169.2" y="84" transform="rotate(-90 169.2 84)">RDX</text>
<text x="33.5" y="85.4" transform="rotate(-90 33.5 85.4)">PRIHX</text>
<text x="58.3" y="84.4" transform="rotate(-90 58.3 84.4)">WRX</text>
<text x="69" y="84.4" transform="rotate(-90 69 84.4)">IRLX</text>
<text x="72.5" y="85.3" transform="rotate(-90 72.5 85.3)">LMAX</text>
<text x="76.1" y="84.3" transform="rotate(-90 76.1 84.3)">+12V</text>
<text x="79.6" y="85.2" transform="rotate(-90 79.6 85.2)">Phi_12</text>
<text x="83.2" y="84.4" transform="rotate(-90 83.2 84.4)">Phi_1</text>
<text x="86.7" y="84.4" transform="rotate(-90 86.7 84.4)">Phi_2</text>
<text x="90.2" y="85.2" transform="rotate(-90 90.2 85.2)">Phi_21</text>
<text x="137.3" y="85.4" transform="rotate(-90 137.3 85.4)">PRIHX</text>
<text x="162.1" y="84.4" transform="rotate(-90 162.1 84.4)">WRX</text>
<text x="172.7" y="84.4" transform="rotate(-90 172.7 84.4)">IRLX</text>
<text x="176.3" y="85.3" transform="rotate(-90 176.3 85.3)">LMAX</text>
<text x="179.8" y="84.3" transform="rotate(-90 179.8 84.3)">+12V</text>
<text x="183.4" y="85.2" transform="rotate(-90 183.4 85.2)">Phi_12</text>
<text x="186.9" y="84.4" transform="rotate(-90 186.9 84.4)">Phi_1</text>
<text x="190.5" y="84.4" transform="rotate(-90 190.5 84.4)">Phi_2</text>
<text x="194" y="85.2" transform="rotate(-90 194 85.2)">Phi_21</text>
<text x="29.9" y="99.5" transform="rotate(-90 29.9 99.5)">PRIL</text>
<text x="33.5" y="99.5" transform="rotate(-90 33.5 99.5)">B17</text>
<text x="37" y="99.5" transform="rotate(-90 37 99.5)">+6V</text>
<text x="40.6" y="99.5" transform="rotate(-90 40.6 99.5)">B3X</text>
<text x="44.1" y="99.5" transform="rotate(-90 44.1 99.5)">B2X</text>
<text x="47.7" y="99.5" transform="rotate(-90 47.7 99.5)">B1X</text>
<text x="51.2" y="99.5" transform="rotate(-90 51.2 99.5)">B0X</text>
<text x="54.8" y="99.5" transform="rotate(-90 54.8 99.5)">+5V</text>
<text x="58.3" y="99.5" transform="rotate(-90 58.3 99.5)">PWO</text>
<text x="61.9" y="99.5" transform="rotate(-90 61.9 99.5)">-12V</text>
<text x="65.4" y="99.5" transform="rotate(-90 65.4 99.5)">-5V</text>
<text x="69" y="99.5" transform="rotate(-90 69 99.5)">HALTX</text>
<text x="72.5" y="99.5" transform="rotate(-90 72.5 99.5)">GND</text>
<text x="76.1" y="99.5" transform="rotate(-90 76.1 99.5)">GND</text>
<text x="79.6" y="99.5" transform="rotate(-90 79.6 99.5)">GND</text>
<text x="83.2" y="99.5" transform="rotate(-90 83.2 99.5)">NC_1</text>
<text x="86.7" y="99.5" transform="rotate(-90 86.7 99.5)">NC_2</text>
<text x="90.2" y="99.5" transform="rotate(-90 90.2 99.5)">SPKR</text>
<text x="133.7" y="99.5" transform="rotate(-90 133.7 99.5)">PRIL</text>
<text x="137.3" y="99.5" transform="rotate(-90 137.3 99.5)">B17</text>
<text x="140.8" y="99.5" transform="rotate(-90 140.8 99.5)">+6V</text>
<text x="144.4" y="99.5" transform="rotate(-90 144.4 99.5)">B3X</text>
<text x="147.9" y="99.5" transform="rotate(-90 147.9 99.5)">B2X</text>
<text x="151.5" y="99.5" transform="rotate(-90 151.5 99.5)">B1X</text>
<text x="155" y="99.5" transform="rotate(-90 155 99.5)">B0X</text>
<text x="158.6" y="99.5" transform="rotate(-90 158.6 99.5)">+5V</text>
<text x="162.1" y="99.5" transform="rotate(-90 162.1 99.5)">PWO</text>
<text x="165.6" y="99.5" transform="rotate(-90 165.6 99.5)">-12V</text>
<text x="169.2" y="99.5" transform="rotate(-90 169.2 99.5)">-5V</text>
<text x="172.7" y="99.5" transform="rotate(-90 172.7 99.5)">HALTX</text>
<text x="176.3" y="99.5" transform="rotate(-90 176.3 99.5)">GND</text>
<text x="179.8" y="99.5" transform="rotate(-90 179.8 99.5)">GND</text>
<text x="183.4" y="99.5" transform="rotate(-90 183.4 99.5)">GND</text>
<text x="186.9" y="99.5" transform="rotate(-90 186.9 99.5)">NC_1</text>
<text x="190.5" y="99.5" transform="rotate(-90 190.5 99.5)">NC_2</text>
<text x="194" y="99.5" transform="rotate(-90 194 99.5)">SPKR</text>
<text x="29" y="104.8" transform="rotate(-90 29 104.8)">B18</text>
<text x="32.6" y="104.8" transform="rotate(-90 32.6 104.8)">B17</text>
<text x="36.1" y="104.8" transform="rotate(-90 36.1 104.8)">B16</text>
<text x="39.7" y="104.8" transform="rotate(-90 39.7 104.8)">B15</text>
<text x="43.2" y="104.8" transform="rotate(-90 43.2 104.8)">B14</text>
<text x="46.8" y="104.8" transform="rotate(-90 46.8 104.8)">B13</text>
<text x="50.3" y="104.8" transform="rotate(-90 50.3 104.8)">B12</text>
<text x="53.9" y="104.8" transform="rotate(-90 53.9 104.8)">B11</text>
<text x="57.4" y="104.8" transform="rotate(-90 57.4 104.8)">B10</text>
<text x="61" y="104" transform="rotate(-90 61 104)">B9</text>
<text x="64.5" y="104" transform="rotate(-90 64.5 104)">B8</text>
<text x="68.1" y="104" transform="rotate(-90 68.1 104)">B7</text>
<text x="71.6" y="104" transform="rotate(-90 71.6 104)">B6</text>
<text x="75.2" y="104" transform="rotate(-90 75.2 104)">B5</text>
<text x="78.7" y="104" transform="rotate(-90 78.7 104)">B4</text>
<text x="82.3" y="104" transform="rotate(-90 82.3 104)">B3</text>
<text x="85.8" y="104" transform="rotate(-90 85.8 104)">B2</text>
<text x="89.4" y="104" transform="rotate(-90 89.4 104)">B1</text>
<text x="132.8" y="104.8" transform="rotate(-90 132.8 104.8)">B18</text>
<text x="136.4" y="104.8" transform="rotate(-90 136.4 104.8)">B17</text>
<text x="139.9" y="104.8" transform="rotate(-90 139.9 104.8)">B16</text>
<text x="143.5" y="104.8" transform="rotate(-90 143.5 104.8)">B15</text>
<text x="147" y="104.8" transform="rotate(-90 147 104.8)">B14</text>
<text x="150.6" y="104.8" transform="rotate(-90 150.6 104.8)">B13</text>
<text x="154.1" y="104.8" transform="rotate(-90 154.1 104.8)">B12</text>
<text x="157.7" y="104.8" transform="rotate(-90 157.7 104.8)">B11</text>
<text x="161.2" y="104.8" transform="rotate(-90 161.2 104.8)">B10</text>
<text x="164.8" y="104" transform="rotate(-90 164.8 104)">B9</text>
<text x="168.3" y="104" transform="rotate(-90 168.3 104)">B8</text>
<text x="171.9" y="104" transform="rotate(-90 171.9 104)">B7</text>
<text x="175.4" y="104" transform="rotate(-90 175.4 104)">B6</text>
<text x="179" y="104" transform="rotate(-90 179 104)">B5</text>
<text x="182.5" y="104" transform="rotate(-90 182.5 104)">B4</text>
<text x="186.1" y="104" transform="rotate(-90 186.1 104)">B3</text>
<text x="189.6" y="104" transform="rotate(-90 189.6 104)">B2</text>
<text x="193.2" y="104" transform="rotate(-90 193.2 104)">B1</text>
<text x="11.3" y="131.5" transform="rotate(-90 11.3 131.5)">1</text>
<text x="16.6" y="131.5" transform="rotate(-90 16.6 131.5)">1</text>
<text x="21.9" y="131.5" transform="rotate(-90 21.9 131.5)">1</text>
</g>
<g font-size="1.5" fill="#000080">
<text x="13.1" y="136.2" transform="rotate(-90 13.1 136.2)">X1</text>
<text x="18.4" y="136.2" transform="rotate(-90 18.4 136.2)">X1</text>
<text x="13.1" y="140.7" transform="rotate(-90 13.1 140.7)">HDR 1</text>
<text x="18.4" y="140.7" transform="rotate(-90 18.4 140.7)">HDR 1</text>
<text x="23.7" y="140.7" transform="rotate(-90 23.7 140.7)">HDR 1X1</text>
</g>
<g font-size="1.4" fill="#800000">
<text x="236.2" y="32.9">PRIHX</text>
<text x="110.2" y="38.2">PRIHX</text>
<text x="110.2" y="52.4">RC</text>
<text x="110.2" y="50.7">WRX</text>
<text x="110.2" y="57.8">LMAX</text>
<text x="110.2" y="56">IRLX</text>
<text x="110.2" y="54.2">RDX</text>
<text x="207.8" y="59.6">HALTX</text>
<text x="236.2" y="70.2">WRX</text>
<text x="236.2" y="75.5">RC</text>
<text x="236.2" y="80.9">RDX</text>
<text x="236.2" y="86.2">IRLX</text>
<text x="236.2" y="91.5">LMAX</text>
<text x="207.8" y="118.2">PRIL</text>
<text x="110.2" y="123.5">HALTX</text>
<text x="110.2" y="143.1">PRIL</text>
<text x="31.3" y="153.7">RDX</text>
<text x="31.3" y="155.5">IRLX</text>
<text x="53.5" y="151.9">LMAX</text>
<text x="53.5" y="155.5">WRX</text>
<text x="53.5" y="153.7">RC</text>
<text x="120" y="155.5">IRLX</text>
<text x="141.3" y="155.5">PRIHX</text>
<text x="53.5" y="157.3">HALTX</text>
<text x="120" y="157.3">PRIL</text>
</g>
</svg>
